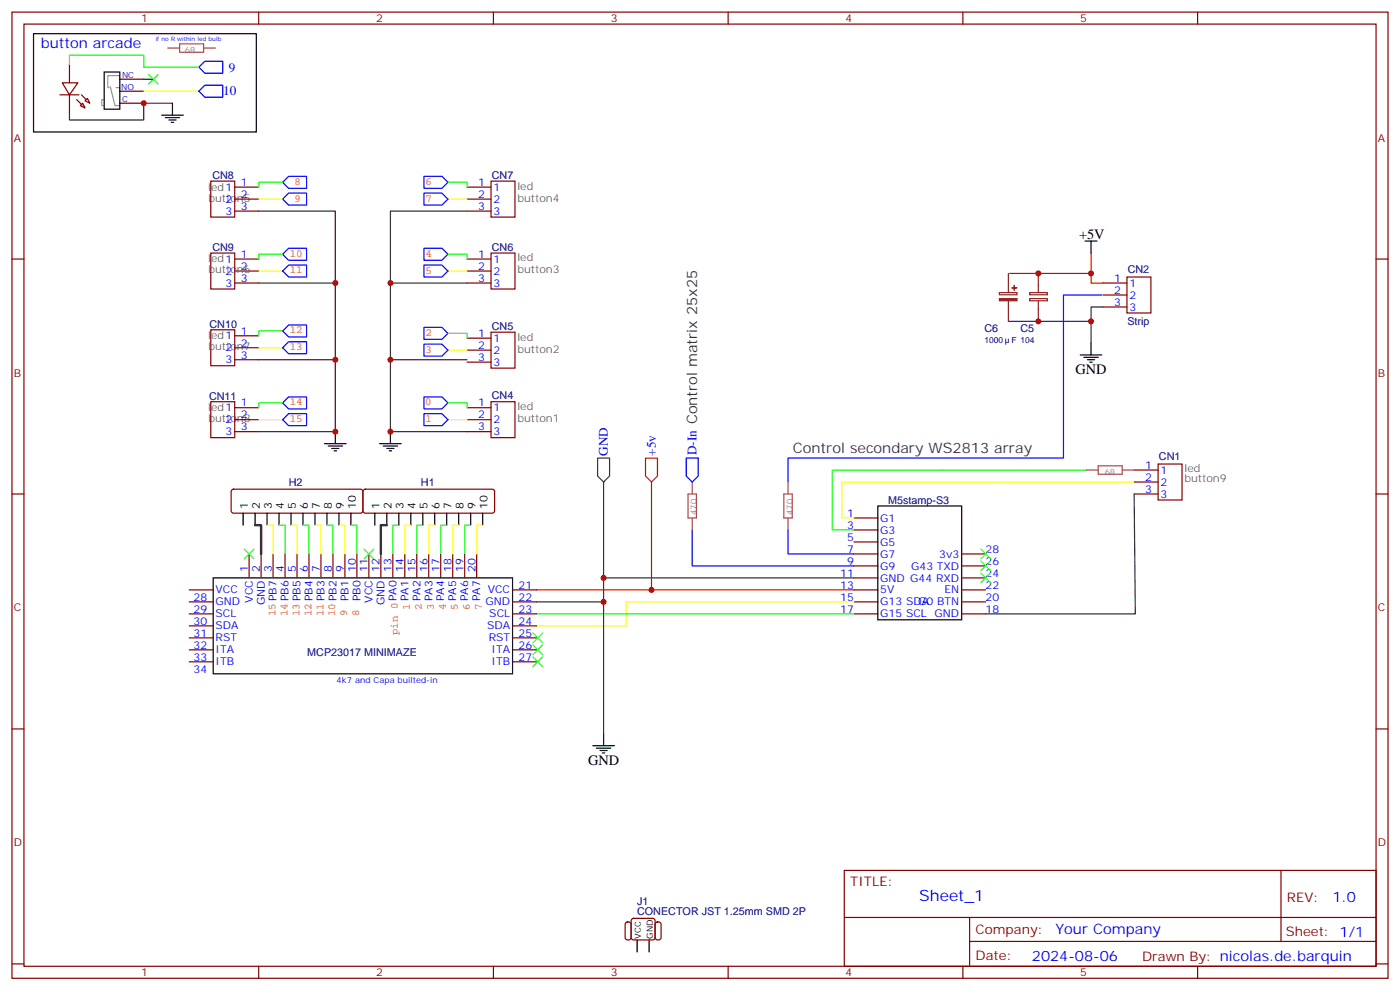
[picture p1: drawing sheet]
<svg xmlns="http://www.w3.org/2000/svg" width="412mm" height="292mm" viewBox="0 0 412 292" stroke-linecap="round" stroke-linejoin="round" font-family="sans-serif">
<g fill="none" stroke="#870000" stroke-width=".35">
<path d="M3.5 3.6h405.4v284.3h-405.4zM7.1 7.1h398.2v277.3h-398.2zM76.2 3.6v3.5M145.3 3.6v3.5M214.5 3.6v3.5M283.6 3.6v3.5M352.8 3.6v3.5M62.1 53.3h7v10.6h-7zM69.1 55.1h7.1M69.1 58.6h7.1M137.6 55.1h7M137.6 58.6h7"/>
<path d="M144.6 53.3h7.1v10.6h-7.1zM3.5 76.2h3.6M62.1 74.5h7v10.6h-7zM69.1 76.2h7.1M69.1 79.8h7.1M69.1 62.1h7.1M137.6 76.2h7M137.6 79.8h7M137.6 62.1h7M144.6 74.5h7.1v10.6h-7.1zM405.3 76.2h3.6M62.1 97h7v10.6h-7z"/>
<path d="M69.1 83.3h7.1M69.1 98.8h7.1M137.6 83.3h7M137.6 99.5h7M144.6 97.8h7.1v10.5h-7.1zM324.9 83.3h7.1M324.9 86.8h7.1M324.9 90.3h7.1M332 81.5h7v10.6h-7zM62.1 118.2h7v10.6h-7zM69.1 120h7.1M69.1 102.3h7.1"/>
<path d="M69.1 105.9h7.1M137.6 120h7M137.6 103h7M137.6 106.6h7M144.6 118.2h7.1v10.6h-7.1zM69.1 123.5h7.1M69.1 127h7.1M137.6 123.5h7M137.6 127h7M334.1 138.3h7M341.1 136.6h7.1v10.5h-7.1zM3.5 145.4h3.6"/>
<path d="M68.3 144.2l.5-.2h37.4l.5 .2 .2 .5v5.6l-.2 .5-.5 .2h-37.4l-.5-.2-.2-.5v-5.6zM107.1 144.2l.5-.2h37.4l.5 .2 .2 .5v5.6l-.2 .5-.5 .2h-37.4l-.5-.2-.2-.5v-5.6zM251.5 159.5h7.1M251.5 156h7.1M251.5 152.4h7.1M334.1 145.4h7M334.1 141.9h7M405.3 145.4h3.6M55.7 177.1h7.1M55.7 173.6h7.1M73.4 163v7.1M76.9 163v7.1"/>
<path d="M80.4 163v7.1M84 163v7.1M87.5 163v7.1M91 163v7.1M94.5 163v7.1M98.1 163v7.1M101.6 163v7.1M105.1 163v7.1M108.7 163v7.1M112.2 163v7.1M115.7 163v7.1M119.2 163v7.1"/>
<path d="M122.8 163v7.1M126.3 163v7.1M129.8 163v7.1M133.3 163v7.1M136.9 163v7.1M140.4 163v7.1M151 177.1h7M151 173.6h7M251.5 177.1h7.1M251.5 173.6h7.1M251.5 170.1h7.1M251.5 166.5h7.1"/>
<path d="M251.5 163h7.1M283.3 177.1h7M283.3 173.6h7M283.3 170.1h7M283.3 166.5h7M283.3 163h7M55.7 180.7h7.1M55.7 184.2h7.1M55.7 187.7h7.1M55.7 191.2h7.1M55.7 194.8h7.1M151 180.7h7"/>
<path d="M151 184.2h7M151 187.7h7M151 191.2h7M151 194.8h7M251.5 180.7h7.1M283.3 180.7h7M3.5 214.5h3.6M405.3 214.5h3.6M248.7 256.2h156.6v28.2h-156.6zM377.3 256.2v20.9M184.4 271.5l.8-.2 .7 .5v4.1a.9 .9 0 0 1-.9 .7 .9 .9 0 0 1-.9-.7v-3.9zM186.1 270.5l.5-.2h5.7l.5 .2 .2 .5v4.9l-.3 .5-.4 .2h-5.7l-.5-.2-.2-.5v-4.9z"/>
<path d="M193.2 271.5l.8-.2 .7 .5v4.1a.9 .9 0 0 1-.8 .7 .9 .9 0 0 1-.9-.7v-3.9zM248.7 270h156.5M285.6 277.1h119.6M285.6 270v14.1M3.5 283.7h3.6M76.2 284.4v3.5M145.3 284.4v3.5M214.5 284.4v3.5M283.6 284.4v3.5M352.8 284.4v3.5M405.3 283.7h3.6"/>
</g>
<g fill="none" stroke="#000" stroke-width=".35">
<path d="M319.6 70.9h3.5M321.4 70.9v3.6M318.2 104.5h6.4M319.3 105.2h4.2M320.3 105.9h2.1M321 106.6h.7M321.4 100.9v3.6M71.6 151v3.6M75.1 151v3.6M78.7 151v3.6M82.2 151v3.6M85.7 151v3.6"/>
<path d="M89.3 151v3.6M92.8 151v3.6M96.3 151v3.6M99.8 151v3.6M103.4 151v3.6M110.4 151v3.6M113.9 151v3.6M117.5 151v3.6M121 151v3.6M124.5 151v3.6M128.1 151v3.6M131.6 151v3.6"/>
<path d="M135.1 151v3.6M138.6 151v3.6M142.2 151v3.6M258.6 148.9h24.7v33.5h-24.7zM62.8 170.1h88.2v28.2h-88.2zM174.6 219.5h6.4M177.8 215.9v3.6M175.7 220.2h4.2M176.7 220.9h2.2M177.4 221.6h.8M187.7 276.6v3.5M191.2 276.6v3.5"/>
</g>
<path d="M288.9 165.1l2.8 2.9M288.9 168.7l2.8 2.8M288.9 161.6l2.8 2.8M291.7 165.1l-2.8 2.9M291.7 168.7l-2.8 2.8M291.7 161.6l-2.8 2.8M157 186.3l2.8 2.8M157 189.8l2.8 2.9M157 193.4l2.8 2.8M159.8 186.3l-2.8 2.8M159.8 189.8l-2.8 2.9M159.8 193.4l-2.8 2.8" fill="none" stroke="#3c3" stroke-width=".35"/>
<path d="M78.7 154.6h1.7v8.4M85.7 154.6h1.8v8.4M92.8 154.6h1.7v8.4M99.8 154.6h1.8v8.4M121 154.6h-1.8v8.4M128.1 154.6h-1.8v8.4M135.1 154.6h-1.8v8.4M142.2 154.6h-1.8v8.4M295.6 141.9h-47.6v10.5h3.5M296 141.9h38.1M251.5 177.1h-67v7.1h-26.5" fill="none" stroke="#ff0" stroke-width=".35"/>
<g fill="none" stroke="#0f0" stroke-width=".35">
<path d="M83.3 53.7h-7.1v1.4M131.9 53.7h5.7v1.4M83.3 74.8h-7.1v1.4M131.9 74.8h5.7v1.4M83.3 97.4h-7.1v1.4M131.9 98.1h5.7v1.4M131.9 118.6h5.7v1.4M320 138.3h-74.8v17.7h6.3M82.2 154.6h1.8v8.4M89.3 154.6h1.7v8.4M96.3 154.6h1.8v8.4M103.4 154.6h1.7v8.4"/>
<path d="M117.5 154.6h-1.8v8.4M124.5 154.6h-1.7v8.4M131.6 154.6h-1.8v8.4M138.6 154.6h-1.7v8.4M158 180.7h93.5"/>
</g>
<path d="M321.4 74.5v8.8h3.5M297.4 80.5h24M190.1 134.8h3.6v5.3l-1.8 1.8-1.8-1.8zM191.9 141.9v31.7h59.6M158 173.6h33.9" fill="none" stroke="#f00" stroke-width=".35"/>
<path d="M297 94.6h24.4M324.9 90.3h-3.5v10.6M176 134.8h3.6v5.3l-1.8 1.8-1.8-1.8zM177.8 141.9v28.2M158 177.1h19.8v38.8M251.5 170.1h-73.7v7" fill="none" stroke="#333" stroke-width=".35"/>
<path d="M75.1 154.6h1.8v8.4M113.9 154.6h-1.7v8.4" fill="none" stroke="#333" stroke-width=".71"/>
<path d="M85 51.9h5.3v3.5h-5.3l-1.7-1.7zM124.9 51.9h5.3l1.7 1.8-1.7 1.7h-5.3zM85 73.1h5.3v3.5h-5.3l-1.7-1.8zM124.9 73.1h5.3l1.7 1.7-1.7 1.8h-5.3zM85 95.6h5.3v3.6h-5.3l-1.7-1.8zM124.9 96.3h5.3l1.7 1.8-1.7 1.8h-5.3zM324.6 86.8h-11.3v48h-81.2v7.1M85 116.8h5.3v3.5h-5.3l-1.7-1.7zM124.9 116.8h5.3l1.7 1.8-1.7 1.7h-5.3zM202.1 134.8h3.6v5.3l-1.8 1.8-1.8-1.8zM203.9 156v10.5h47.6" fill="none" stroke="#00f" stroke-width=".35"/>
<path d="M320 138.3h3.4M323.5 137.1h7.1v2.5h-7.1zM330.6 138.3h3.5M202.7 145.4h2.4v7h-2.4zM203.9 141.9v3.4M203.9 152.5v3.5" fill="none" stroke="#a64a4a" stroke-width=".35"/>
<path d="M294.4 86.1h5.2v.6h-5.2zM297 80.5v5.6M297 88.6v6M303.3 87.9h5.2v.6h-5.2zM303.3 86.1h5.2v.6h-5.2zM305.9 80.5v5.6M305.9 88.6v6" fill="none" stroke="#8c2424" stroke-width=".35"/>
<g fill="#8c2424" stroke="#8c2424" stroke-width=".35">
<path d="M294.4 87.9h5.2v.6h-5.2z"/>
<path d="M298.1 84.7h1.4z"/>
<path d="M298.8 84v1.4z"/>
</g>
<path d="M18.3 24.4h4.6l-2.4 3.5z" fill="#fff" stroke="#870000" stroke-width=".35"/>
<path d="M17.6 27.9h5.7z" fill="#f00" stroke="#870000" stroke-width=".35"/>
<g fill="#870000" stroke="#870000" stroke-width=".35">
<path d="M24 27.9l1.4 1.4z"/>
<path d="M22.6 29.3l1.4 1.4z"/>
</g>
<path d="M25.8 29l.7 1.4-1.5-.7z" fill="#fff" stroke="#870000" stroke-width=".35"/>
<path d="M23.6 31.1l.7-.7 .7 1.4z" fill="#ccc" stroke="#870000" stroke-width=".35"/>
<path d="M20.5 19.1v5.3M20.5 27.9v5.3M35.3 30.4h7M35.3 26.8h7M35.3 23.3h7" fill="none" stroke="#870000" stroke-width=".35"/>
<path d="M30.7 29.3h-.7v1.8h.7M32.5 25.4l1.4 5.7h1.4M34.2 25.8h1.1M35.3 22.3h-3.6v3.5h.4" fill="none" stroke="#999" stroke-width=".35"/>
<g fill="none" stroke="#000" stroke-width=".35">
<path d="M9.9 9.9h65.6v28.9h-65.6zM30.7 21.2h4.6v10.9h-4.6zM47.6 33.9h6.4M48.7 34.6h4.2M49.7 35.3h2.2M50.4 36h.8M50.8 30.4v3.5M95.6 130.6h6.4M96.7 131.3h4.2M97.7 132h2.1M98.4 132.7h.7M98.8 127v3.6"/>
<path d="M111.8 130.6h6.4M112.9 131.3h4.2M113.9 132h2.2M114.7 132.7h.7M115 127v3.6"/>
</g>
<path d="M50.8 30.4h-8.5v4.9h-21.8v-2.1M76.2 62.1h22.6v21.2M137.6 62.1h-22.6v21.2M76.2 83.3h22.6v22.6M137.6 83.3h-22.6v22.6M76.2 105.9h22.6v21.1h-22.6M137.6 105.9h-22.6v21.1h22.6M334.1 145.4l.3 35.3h-44.1" fill="none" stroke="#333" stroke-width=".35"/>
<path d="M43.7 21.9l2.9 2.8M46.6 21.9l-2.9 2.8M72 161.6l2.8 2.8M74.8 161.6l-2.8 2.8M107.2 161.6l2.9 2.8M110.1 161.6l-2.9 2.8" fill="none" stroke="#3c3" stroke-width=".35"/>
<path d="M42.3 23.3h2.9" fill="none" stroke="#008700" stroke-width=".35"/>
<path d="M42.3 26.8h16.3M76.2 58.6h7.1M131.9 58.6h5.7M76.2 79.8h7.1M131.9 79.8h5.7M76.2 102.3h7.1M131.9 103h5.7M76.2 123.5h7.1M131.9 123.5h5.7" fill="none" stroke="#ff0" stroke-width=".35"/>
<path d="M58.6 19.8l1.7-1.8h5.3v3.6h-5.3zM60.3 25.1h5.3v3.5h-5.3l-1.7-1.8zM85 56.8h5.3v3.6h-5.3l-1.7-1.8zM124.9 56.8h5.3l1.7 1.8-1.7 1.8h-5.3zM85 78h5.3v3.5h-5.3l-1.7-1.7zM124.9 78h5.3l1.7 1.8-1.7 1.7h-5.3zM85 100.6h5.3v3.5h-5.3l-1.7-1.8zM124.9 101.3h5.3l1.7 1.7-1.7 1.8h-5.3zM85 121.7h5.3v3.6h-5.3l-1.7-1.8zM124.9 121.7h5.3l1.7 1.8-1.7 1.8h-5.3zM232.1 156v7h19.4" fill="none" stroke="#00f" stroke-width=".35"/>
<path d="M20.5 19.1v-2.8h21.8v3.5h16.3M83.3 118.6h-7.1v1.4" fill="none" stroke="#0f0" stroke-width=".35"/>
<path d="M49.4 14.1h3.5M52.9 12.9h7.1v2.5h-7.1zM60 14.1h3.5M230.9 145.4h2.5v7h-2.5zM232.1 141.9v3.4M232.1 152.5v3.5" fill="none" stroke="#a64a4a" stroke-width=".35"/>
<g fill="#c00">
<circle cx="177.8" cy="177.1" r=".88"/>
<circle cx="305.9" cy="94.6" r=".88"/>
<circle cx="305.9" cy="80.5" r=".88"/>
<circle cx="321.4" cy="94.6" r=".88"/>
<circle cx="321.4" cy="80.5" r=".88"/>
<circle cx="191.9" cy="173.6" r=".88"/>
<circle cx="177.8" cy="170.1" r=".88"/>
<circle cx="42.3" cy="30.4" r=".88"/>
<circle cx="98.8" cy="105.9" r=".88"/>
<circle cx="98.8" cy="83.3" r=".88"/>
<circle cx="98.8" cy="127" r=".88"/>
<circle cx="115" cy="127" r=".88"/>
<circle cx="115" cy="83.3" r=".88"/>
<circle cx="115" cy="105.9" r=".88"/>
</g>
<text font-size="4.6" fill="#00f" x="270.8" y="265.2">Sheet_1</text>
<g font-size="4.2" fill="#00f">
<text x="12" y="14.1">button arcade</text>
<text x="392.5" y="265.4">1.0</text>
<text x="310.9" y="275">Your Company</text>
<text x="304" y="282.8">2024-08-06</text>
</g>
<g font-size="4.2">
<text x="317.9" y="70.2">+5V</text>
<text x="316.8" y="110.1">GND</text>
<text x="173.2" y="225.1">GND</text>
</g>
<text font-size="4.2" fill="#333" x="233.5" y="133.4">Control secondary WS2813 array</text>
<g font-size="3.9" fill="#00f">
<text x="67.4" y="21">9</text>
<text x="65.7" y="28.1">10</text>
<text x="179.1" y="134.1" transform="rotate(-90 179.1 134.1)">GND</text>
<text x="193.2" y="134.2" transform="rotate(-90 193.2 134.2)">+5v</text>
<text x="205.1" y="134" transform="rotate(-90 205.1 134)">D-In Control matrix 25x25</text>
</g>
<g font-size="3.9" fill="#800">
<text x="250.5" y="260.7">TITLE:</text>
<text x="379.1" y="265.4">REV:</text>
<text x="287.4" y="274.9">Company:</text>
<text x="378.7" y="275.6">Sheet: 1/1</text>
<text x="287.4" y="282.6">Date:</text>
<text x="336.4" y="282.7">Drawn By: nicolas.de.barquin</text>
</g>
<g font-size="3.2" fill="#800">
<text x="41.6" y="6.6">1</text>
<text x="110.8" y="6.6">2</text>
<text x="179.9" y="6.6">3</text>
<text x="249.1" y="6.6">4</text>
<text x="318.2" y="6.6">5</text>
<text x="4.1" y="41.7">A</text>
<text x="405.9" y="41.7">A</text>
<text x="4.1" y="110.8">B</text>
<text x="405.9" y="110.8">B</text>
<text x="4.1" y="180">C</text>
<text x="405.9" y="180">C</text>
<text x="4.1" y="249.1">D</text>
<text x="405.9" y="249.1">D</text>
<text x="41.6" y="287.4">1</text>
<text x="110.8" y="287.4">2</text>
<text x="179.9" y="287.4">3</text>
<text x="249.1" y="287.4">4</text>
<text x="318.2" y="287.4">5</text>
</g>
<g font-size="3.2" fill="#000080">
<text x="62.6" y="52.7">CN8</text>
<text x="144.9" y="52.7">CN7</text>
<text x="62.6" y="73.9">CN9</text>
<text x="144.9" y="73.8">CN6</text>
<text x="332.2" y="80.2">CN2</text>
<text x="332.1" y="95.8">Strip</text>
<text x="61.7" y="96.5">CN10</text>
<text x="144.9" y="97.1">CN5</text>
<text x="290" y="97.8">C6</text>
<text x="300.6" y="97.8">C5</text>
<text x="61.6" y="117.6">CN11</text>
<text x="144.9" y="117.6">CN4</text>
<text x="341.4" y="135.2">CN1</text>
<text x="85" y="143">H2</text>
<text x="124" y="143">H1</text>
<text x="261.6" y="148.3">M5stamp-S3</text>
<text x="90.5" y="193.1">MCP23017 MINIMAZE</text>
<text x="187.7" y="269.2">CONECTOR JST 1.25mm SMD 2P</text>
<text x="187.7" y="266.3">J1</text>
</g>
<g font-size="3.2" fill="#666">
<text x="61.3" y="56.1">led1</text>
<text x="61.4" y="59.3">button5</text>
<text x="152.4" y="59.3">button4</text>
<text x="152.4" y="55.8">led</text>
<text x="61.3" y="77.2">led1</text>
<text x="152.4" y="76.9">led</text>
<text x="61.4" y="80.5">button6</text>
<text x="152.4" y="80.5">button3</text>
<text x="61.3" y="99.8">led1</text>
<text x="152.4" y="100.2">led</text>
<text x="61.4" y="103">button7</text>
<text x="152.4" y="103.8">button2</text>
<text x="61.3" y="121">led1</text>
<text x="61.4" y="124.2">button8</text>
<text x="152.4" y="124.2">button1</text>
<text x="152.4" y="120.7">led</text>
<text x="348.9" y="141.9">button9</text>
<text x="348.9" y="139">led</text>
</g>
<g font-size="3.2" fill="#00f">
<text x="66.4" y="59.7">2</text>
<text x="70.9" y="54.7">1</text>
<text x="70.9" y="58.2">2</text>
<text x="140.9" y="54.7">1</text>
<text x="140.9" y="58.2">2</text>
<text x="145.3" y="56.1">1</text>
<text x="145.3" y="59.7">2</text>
<text x="66.4" y="63.2">3</text>
<text x="70.9" y="61.8">3</text>
<text x="140.9" y="61.8">3</text>
<text x="145.3" y="63.2">3</text>
<text x="70.9" y="75.9">1</text>
<text x="140.9" y="75.9">1</text>
<text x="145.3" y="77.3">1</text>
<text x="66.4" y="80.8">2</text>
<text x="70.9" y="79.4">2</text>
<text x="70.9" y="82.9">3</text>
<text x="140.9" y="79.4">2</text>
<text x="140.9" y="82.9">3</text>
<text x="145.3" y="80.8">2</text>
<text x="328.2" y="82.9">1</text>
<text x="66.4" y="84.3">3</text>
<text x="145.3" y="84.3">3</text>
<text x="328.2" y="86.5">2</text>
<text x="328.2" y="90">3</text>
<text x="332.7" y="84.3">1</text>
<text x="332.7" y="87.9">2</text>
<text x="332.7" y="91.4">3</text>
<text x="70.9" y="98.5">1</text>
<text x="70.9" y="102">2</text>
<text x="140.9" y="99.2">1</text>
<text x="145.3" y="100.6">1</text>
<text x="66.4" y="103.4">2</text>
<text x="66.4" y="106.9">3</text>
<text x="70.9" y="105.5">3</text>
<text x="140.9" y="102.7">2</text>
<text x="140.9" y="106.2">3</text>
<text x="145.3" y="104.1">2</text>
<text x="145.3" y="107.6">3</text>
<text x="70.9" y="119.6">1</text>
<text x="140.9" y="119.6">1</text>
<text x="66.4" y="124.6">2</text>
<text x="70.9" y="123.2">2</text>
<text x="140.9" y="123.2">2</text>
<text x="145.3" y="121">1</text>
<text x="145.3" y="124.6">2</text>
<text x="66.4" y="128.1">3</text>
<text x="70.9" y="126.7">3</text>
<text x="140.9" y="126.7">3</text>
<text x="145.3" y="128.1">3</text>
<text x="337.4" y="138">1</text>
<text x="337.4" y="141.5">2</text>
<text x="341.8" y="139.4">1</text>
<text x="341.8" y="142.9">2</text>
<text x="337.4" y="145">3</text>
<text x="341.8" y="146.4">3</text>
<text x="249.5" y="155.6">3</text>
<text x="249.5" y="152.1">1</text>
<text x="259.3" y="153.5">G1</text>
<text x="249.5" y="159.1">5</text>
<text x="259.3" y="160.5">G5</text>
<text x="259.3" y="157">G3</text>
<text x="249.5" y="166.2">9</text>
<text x="249.5" y="162.7">7</text>
<text x="259.3" y="167.6">G9</text>
<text x="259.3" y="164.1">G7</text>
<text x="268.4" y="167.6">G43 TXD</text>
<text x="276.7" y="164.1">3v3</text>
<text x="290.3" y="166.2">26</text>
<text x="290.3" y="162.7">28</text>
<text x="73" y="168.3" transform="rotate(-90 73 168.3)">1</text>
<text x="76.6" y="168.3" transform="rotate(-90 76.6 168.3)">2</text>
<text x="80.1" y="168.3" transform="rotate(-90 80.1 168.3)">3</text>
<text x="83.6" y="168.3" transform="rotate(-90 83.6 168.3)">4</text>
<text x="87.1" y="168.3" transform="rotate(-90 87.1 168.3)">5</text>
<text x="90.7" y="168.3" transform="rotate(-90 90.7 168.3)">6</text>
<text x="94.2" y="168.3" transform="rotate(-90 94.2 168.3)">7</text>
<text x="97.7" y="168.3" transform="rotate(-90 97.7 168.3)">8</text>
<text x="101.2" y="168.3" transform="rotate(-90 101.2 168.3)">9</text>
<text x="104.8" y="168.3" transform="rotate(-90 104.8 168.3)">10</text>
<text x="108.3" y="168.3" transform="rotate(-90 108.3 168.3)">11</text>
<text x="111.8" y="168.3" transform="rotate(-90 111.8 168.3)">12</text>
<text x="115.4" y="168.3" transform="rotate(-90 115.4 168.3)">13</text>
<text x="118.9" y="168.3" transform="rotate(-90 118.9 168.3)">14</text>
<text x="122.4" y="168.3" transform="rotate(-90 122.4 168.3)">15</text>
<text x="125.9" y="168.3" transform="rotate(-90 125.9 168.3)">16</text>
<text x="129.5" y="168.3" transform="rotate(-90 129.5 168.3)">17</text>
<text x="133" y="168.3" transform="rotate(-90 133 168.3)">18</text>
<text x="136.5" y="168.3" transform="rotate(-90 136.5 168.3)">19</text>
<text x="140.1" y="168.3" transform="rotate(-90 140.1 168.3)">20</text>
<text x="152.8" y="173.2">21</text>
<text x="247.5" y="173.2">13</text>
<text x="247.5" y="169.7">11</text>
<text x="259.3" y="171.1">GND G44 RXD</text>
<text x="290.3" y="173.2">22</text>
<text x="290.3" y="169.7">24</text>
<text x="57" y="176.8">28</text>
<text x="63.5" y="174.7">VCC</text>
<text x="63.5" y="178.2">GND</text>
<text x="74.4" y="177.4" transform="rotate(-90 74.4 177.4)">VCC</text>
<text x="78" y="178.1" transform="rotate(-90 78 178.1)">GND</text>
<text x="102.7" y="176.9" transform="rotate(-90 102.7 176.9)">PB1</text>
<text x="106.2" y="176.9" transform="rotate(-90 106.2 176.9)">PB0</text>
<text x="109.7" y="177.4" transform="rotate(-90 109.7 177.4)">VCC</text>
<text x="113.2" y="178.1" transform="rotate(-90 113.2 178.1)">GND</text>
<text x="143" y="178.2">GND</text>
<text x="143.7" y="174.7">VCC</text>
<text x="152.8" y="176.8">22</text>
<text x="247.5" y="176.8">15</text>
<text x="259.3" y="178.2">G13 SDA</text>
<text x="259.3" y="174.7">5V</text>
<text x="270.5" y="178.2">G0 BTN</text>
<text x="278.2" y="174.7">EN</text>
<text x="290.3" y="176.8">20</text>
<text x="57" y="180.3">29</text>
<text x="57" y="183.8">30</text>
<text x="63.5" y="181.7">SCL</text>
<text x="63.5" y="185.2">SDA</text>
<text x="143.5" y="185.2">SDA</text>
<text x="144.1" y="181.7">SCL</text>
<text x="152.8" y="180.3">23</text>
<text x="152.8" y="183.8">24</text>
<text x="247.5" y="180.3">17</text>
<text x="259.3" y="181.7">G15 SCL</text>
<text x="275.3" y="181.7">GND</text>
<text x="290.3" y="180.3">18</text>
<text x="57" y="187.4">31</text>
<text x="57" y="190.9">32</text>
<text x="63.5" y="188.8">RST</text>
<text x="144" y="188.8">RST</text>
<text x="152.8" y="187.4">25</text>
<text x="152.8" y="190.9">26</text>
<text x="57" y="194.4">33</text>
<text x="57" y="197.9">34</text>
<text x="63.5" y="192.3">ITA</text>
<text x="63.5" y="195.8">ITB</text>
<text x="144.8" y="195.8">ITB</text>
<text x="144.8" y="192.3">ITA</text>
<text x="152.8" y="194.4">27</text>
</g>
<g font-size="3.2" fill="#f60">
<text x="86.8" y="54.4">8</text>
<text x="86.8" y="59.3">9</text>
<text x="125.4" y="54.4">6</text>
<text x="125.4" y="59.4">7</text>
<text x="85.4" y="75.5">10</text>
<text x="125.4" y="75.6">4</text>
<text x="85.4" y="80.5">11</text>
<text x="125.4" y="80.5">5</text>
<text x="85.4" y="98.1">12</text>
<text x="125.4" y="98.9">2</text>
<text x="85.4" y="103">13</text>
<text x="125.4" y="103.8">3</text>
<text x="85.4" y="119.3">14</text>
<text x="125.2" y="119.3">0</text>
<text x="85.4" y="124.2">15</text>
<text x="125.4" y="124.3">1</text>
<text x="120.7" y="179.5" transform="rotate(-90 120.7 179.5)">1 PA1</text>
<text x="124.3" y="179.5" transform="rotate(-90 124.3 179.5)">2 PA2</text>
<text x="127.8" y="179.5" transform="rotate(-90 127.8 179.5)">3 PA3</text>
<text x="131.3" y="179.5" transform="rotate(-90 131.3 179.5)">4 PA4</text>
<text x="134.8" y="179.5" transform="rotate(-90 134.8 179.5)">5 PA5</text>
<text x="138.4" y="179.5" transform="rotate(-90 138.4 179.5)">6 PA6</text>
<text x="141.9" y="179.5" transform="rotate(-90 141.9 179.5)">7 PA7</text>
<text x="81.1" y="181.4" transform="rotate(-90 81.1 181.4)">15 PB7</text>
<text x="84.7" y="181.4" transform="rotate(-90 84.7 181.4)">14 PB6</text>
<text x="88.2" y="181.4" transform="rotate(-90 88.2 181.4)">13 PB5</text>
<text x="91.7" y="181.4" transform="rotate(-90 91.7 181.4)">12 PB4</text>
<text x="95.2" y="181.4" transform="rotate(-90 95.2 181.4)">11 PB3</text>
<text x="98.8" y="181.4" transform="rotate(-90 98.8 181.4)">10 PB2</text>
<text x="102.3" y="181.4" transform="rotate(-90 102.3 181.4)">9</text>
<text x="105.8" y="181.4" transform="rotate(-90 105.8 181.4)">8</text>
<text x="117.2" y="186.9" transform="rotate(-90 117.2 186.9)">pin 0PA0</text>
</g>
<g font-size="3.2">
<text x="73" y="149.7" transform="rotate(-90 73 149.7)">1</text>
<text x="76.6" y="149.7" transform="rotate(-90 76.6 149.7)">2</text>
<text x="80.1" y="149.7" transform="rotate(-90 80.1 149.7)">3</text>
<text x="83.6" y="149.7" transform="rotate(-90 83.6 149.7)">4</text>
<text x="87.1" y="149.7" transform="rotate(-90 87.1 149.7)">5</text>
<text x="90.7" y="149.7" transform="rotate(-90 90.7 149.7)">6</text>
<text x="94.2" y="149.7" transform="rotate(-90 94.2 149.7)">7</text>
<text x="97.7" y="149.7" transform="rotate(-90 97.7 149.7)">8</text>
<text x="101.2" y="149.7" transform="rotate(-90 101.2 149.7)">9</text>
<text x="104.8" y="149.7" transform="rotate(-90 104.8 149.7)">10</text>
<text x="111.8" y="149.7" transform="rotate(-90 111.8 149.7)">1</text>
<text x="115.4" y="149.7" transform="rotate(-90 115.4 149.7)">2</text>
<text x="118.9" y="149.7" transform="rotate(-90 118.9 149.7)">3</text>
<text x="122.4" y="149.7" transform="rotate(-90 122.4 149.7)">4</text>
<text x="125.9" y="149.7" transform="rotate(-90 125.9 149.7)">5</text>
<text x="129.5" y="149.7" transform="rotate(-90 129.5 149.7)">6</text>
<text x="133" y="149.7" transform="rotate(-90 133 149.7)">7</text>
<text x="136.5" y="149.7" transform="rotate(-90 136.5 149.7)">8</text>
<text x="140.1" y="149.7" transform="rotate(-90 140.1 149.7)">9</text>
<text x="143.6" y="149.7" transform="rotate(-90 143.6 149.7)">10</text>
</g>
<g font-size="2.5" fill="#838383">
<text x="54.5" y="15.6">68</text>
<text x="325.4" y="139.7">68</text>
<text x="205.3" y="151.5" transform="rotate(-90 205.3 151.5)">470</text>
<text x="233.5" y="151.5" transform="rotate(-90 233.5 151.5)">470</text>
</g>
<g font-size="2.5" fill="#00f">
<text x="35.9" y="23">NC</text>
<text x="35.7" y="26.5">NO</text>
<text x="36" y="30">C</text>
<text x="99.1" y="201.1">4k7 and Capa builted-in</text>
</g>
<g font-size="2.5" fill="#000080">
<text x="290" y="101">1000</text>
<text x="298" y="101">F 104</text>
</g>
<g font-size="2.5">
<text x="188.7" y="276.3" transform="rotate(-90 188.7 276.3)">VCC</text>
<text x="192.3" y="276.3" transform="rotate(-90 192.3 276.3)">GND</text>
</g>
<text font-size="1.8" fill="#00f" x="45.9" y="12">if no R within led bulb</text>
</svg>
